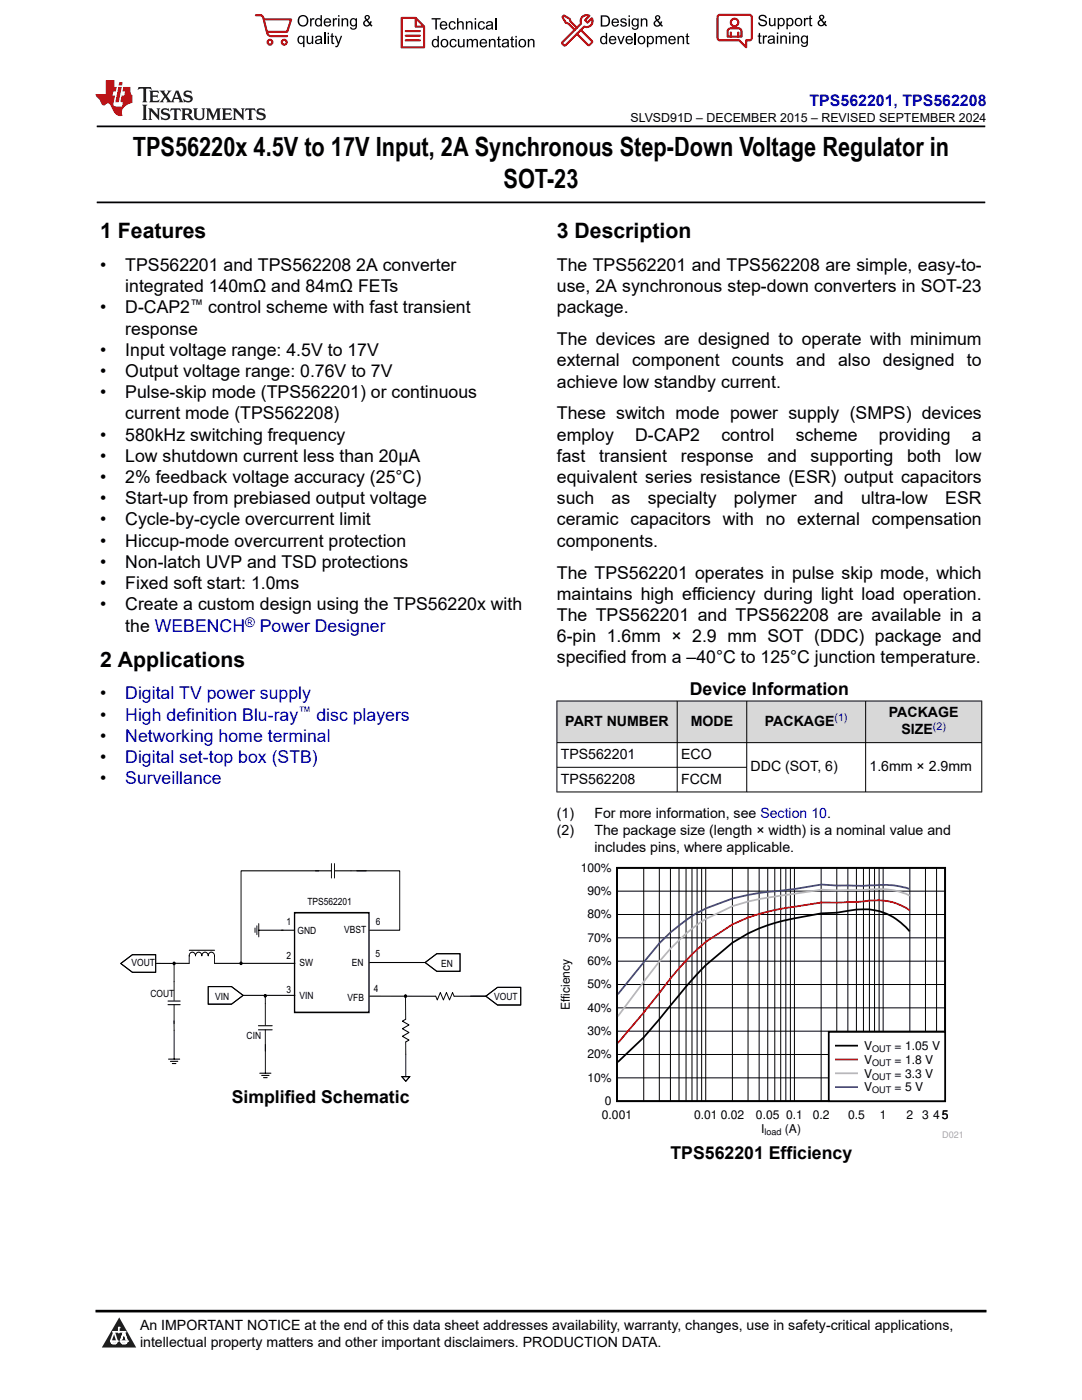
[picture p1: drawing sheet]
<svg xmlns="http://www.w3.org/2000/svg" width="216mm" height="279mm" viewBox="0 0 216 279" stroke-linecap="round" stroke-linejoin="round" font-family="sans-serif">
<path d="M19.3 25.2h177.3M19.3 40.4h177.3" fill="none" stroke="#000" stroke-width=".35"/>
<g fill="#d8d8d8">
<path d="M111.1 139.9h84.8v8.3h-84.8z" fill-rule="evenodd"/>
<path d="M111.2 140h23.9v8.1h-23.9z" fill-rule="evenodd"/>
<path d="M135.2 140h13.7v8.1h-13.7z" fill-rule="evenodd"/>
<path d="M149.1 140h23.6v8.1h-23.6z" fill-rule="evenodd"/>
<path d="M172.8 140h23v8.1h-23z" fill-rule="evenodd"/>
</g>
<g fill="none" stroke="#000" stroke-width=".2">
<path d="M111.1 139.9h84.9M111.1 139.8v18.3M135.1 139.8v18.3M149 139.8v18.3M172.7 139.8v18.3M195.9 139.8v18.3M111.1 148.2h84.9M111.1 153.1h38M111.1 158.1h84.9M70 173.8h3.1M34.6 192.1h.3v.3h-.3zM34.7 192.3h3"/>
<path d="M48 192.1h.2v.3h-.2zM48.5 198.6h10.4M58.9 192.3h-16.1M80.8 198.6h.3v.4h-.3zM96.9 198.8h-6.3l-.3-.7-.6 1.5-.6-1.5-.6 1.5-.6-1.5-.6 1.5-.4-.8M81 203.4l-.7 .4 1.3 .7-1.3 .8 1.3 .8-1.3 .7 1.3 .8-.6 .4"/>
</g>
<path d="M58.8 182.2h14.8v19.8h-14.8z" fill="none" stroke="#000" stroke-width=".29"/>
<g fill="#000">
<path d="M34.6 192.1h.3v.3h-.3z" fill-rule="evenodd"/>
<path d="M48 192.1h.2v.3h-.2z" fill-rule="evenodd"/>
<path d="M80.8 198.6h.3v.4h-.3z" fill-rule="evenodd"/>
</g>
<path d="M80.2 214.9h1.6l-.8 .9z" fill="#fff"/>
<g fill="none" stroke="#000" stroke-width=".2">
<path d="M62.9 173.8h3.2M63.6 173.8h-15.5v18.4M66.1 172.4v2.8M66.7 172.4v2.8M66.8 173.8h3.2M71.2 173.8h8.6v11.8h-6M31.2 192.3h3.5v7.4M33.5 199.8h2.5M37.7 192.3v-1.5a.64 .64 0 0 1 .7-.8 .64 .64 0 0 1 .6 .8 .64 .64 0 0 1 .6-.8 .64 .64 0 0 1 .7 .8 .64 .64 0 0 1 .6-.8 .64 .64 0 0 1 .6 .8 .64 .64 0 0 1 .7-.8 .64 .64 0 0 1 .6 .8v1.5M50.9 185.2v.9M51.3 184.8v1.7M51.6 184.3v2.7"/>
<path d="M51.6 185.6h7.2M52.8 198.6h.3v.3h-.3zM52.9 198.6v6M73.8 192.1h11M73.8 198.8h13.1M80.9 198.8l.1 4.6M93.9 198.8h3M33.5 200.5h2.5M33.6 211.4h2.3M34 211.8h1.5M34.4 212.3h.7M34.7 203.7v7.7"/>
<path d="M34.7 200.5v3.8M51.6 205.5h2.7M51.6 204.7h2.7M51.8 214.2h2.3M52.2 214.6h1.5M52.6 215.1h.7M52.9 205.5v8.7M80.2 214.9h1.6l-.8 .9zM81 208v6.9"/>
</g>
<path d="M52.8 198.6h.3v.3h-.3z" fill-rule="evenodd" fill="#000"/>
<path d="M24.1 192.3l2.3-1.8h4.7v3.5h-4.7z" fill-rule="evenodd" fill="#fff"/>
<path d="M24.1 192.3l2.3-1.8h4.7v3.5h-4.7z" fill="none" stroke="#000" stroke-width=".2"/>
<path d="M96.9 198.8l2.4-1.7h4.6v3.5h-4.6z" fill-rule="evenodd" fill="#fff"/>
<path d="M96.9 198.8l2.4-1.7h4.6v3.5h-4.6z" fill="none" stroke="#000" stroke-width=".2"/>
<path d="M84.8 192.1l2.4-1.8h4.6v3.5h-4.6z" fill-rule="evenodd" fill="#fff"/>
<path d="M84.8 192.1l2.4-1.8h4.6v3.5h-4.6z" fill="none" stroke="#000" stroke-width=".2"/>
<path d="M41.5 196.9h4.7l2.3 1.7-2.3 1.8h-4.7z" fill-rule="evenodd" fill="#fff"/>
<path d="M37.8 189.6h5M41.5 196.9h4.7l2.3 1.7-2.3 1.8h-4.7z" fill="none" stroke="#000" stroke-width=".2"/>
<path d="M111.9 172.2h80.1v55h-80.1z" fill-rule="evenodd" fill="#fff"/>
<path d="M123.1 173.2h65.5v46.6h-65.5zM181.5 185.9a12 12 0 0 0-12.3-4.1l-2.2 .4-3.1 .1-5.4 1a32.8 32.8 0 0 0-12.3 4.8l-6.2 5.3-3.1 3.5-8.5 10.1-5.1 5" fill="none" stroke="#000" stroke-width=".35"/>
<g fill="none" stroke="#000" stroke-width=".2">
<path d="M123.1 177.8h65.5M128.4 173.2v46.6M131.6 173.2v46.6M133.8 173.2v46.6M135.5 173.2v46.6M136.9 173.2v46.6M138.1 173.2v46.6M139.1 173.2v46.6M140 173.2v46.6M140.8 173.2v46.6M146.1 173.2v46.6M149.3 173.2v46.6"/>
<path d="M151.5 173.2v46.6M153.2 173.2v46.6M154.6 173.2v46.6M155.8 173.2v46.6M156.8 173.2v46.6M157.7 173.2v46.6M158.5 173.2v46.6M163.8 173.2v46.6M167 173.2v46.6M169.2 173.2v46.6M170.9 173.2v46.6M172.3 173.2v46.6"/>
<path d="M173.5 173.2v46.6M174.5 173.2v46.6M175.4 173.2v46.6M176.2 173.2v46.6M181.5 173.2v46.6M184.7 173.2v46.6M186.9 173.2v46.6M188.6 173.2v46.6M123.1 196.5h65.5M123.1 191.8h65.5M123.1 187.2h65.5M123.1 182.5h65.5"/>
<path d="M123.1 215.1h65.5M123.1 210.4h65.5M123.1 205.8h65.5M123.1 201.1h65.5"/>
</g>
<path d="M181.5 181.7a11.3 11.3 0 0 0-9.2-1.8l-5.3 .2h-3.1l-5.4 .9a40.4 40.4 0 0 0-12.3 3.5l-5.4 3.5-2.7 2.5a69.6 69.6 0 0 0-6.5 7.7l-8.3 10" fill="none" stroke="#f00" stroke-width=".35"/>
<path d="M181.5 178.7a14.2 14.2 0 0 0-8-1.2l-6.5 .2-3.1-.1-9.3 1.3a33.9 33.9 0 0 0-15.5 5.7 48.9 48.9 0 0 0-10.7 11.3l-5.1 6.9" fill="none" stroke="#b8b8b8" stroke-width=".35"/>
<path d="M181.5 177.4l-.8-.3a16.5 16.5 0 0 0-6.2-.4h-7.5l-3.1-.2-5.4 .9-3.9 .5a39.7 39.7 0 0 0-15.5 4.3l-1 .6a39.6 39.6 0 0 0-9.7 9.3l-5.1 6.3" fill="none" stroke="#295c75" stroke-width=".35"/>
<path d="M165.4 205.9h23.2v13.9h-23.2z" fill-rule="evenodd" fill="#fff"/>
<path d="M165.4 205.9h23.2v13.9h-23.2zM166.8 208.7h4.2" fill="none" stroke="#000" stroke-width=".35"/>
<path d="M166.8 211.4h4.2" fill="none" stroke="#f00" stroke-width=".35"/>
<path d="M166.8 214.2h4.2" fill="none" stroke="#b8b8b8" stroke-width=".35"/>
<path d="M166.8 217h4.2" fill="none" stroke="#295c75" stroke-width=".35"/>
<path d="M0 0h215.9v23.8h-215.9z" fill-rule="evenodd" fill="#fff"/>
<path d="M27.7 17.4l-.2 .6 .5-.3h.6v.2v2.1l-.2 .4h1l-.2-.4v-2.1v-.2h.5l.5 .3-.1-.6zM29.8 18.1l.2 .4v1.5l-.2 .4h1.9l.1-.6a1.08 1.08 0 0 1-1.3 .2v-.7h.6l.4 .2v-.6l-.4 .2h-.6v-.6l.2-.1a1 1 0 0 1 1 .2l-.1-.5zM31.8 18.1l1 1.1-1 1.2h.9l-.2-.2 .4-.7 .5 .7-.2 .2h1.6l-.2-.2 .1-.4h1l.1 .4-.1 .2h.9l-.2-.3-.8-2h-.5l-1 2.2-.8-1.1 .9-1.1h-.8l.2 .2-.5 .7-.3-.7 .1-.2zM35.2 18.5l.4 1h-.8zM36.8 18.2a.65 .65 0 0 0-.2 .8 .65 .65 0 0 0 .6 .4l.7 .2 .1 .2a.79 .79 0 0 1-.7 .4 .79 .79 0 0 1-.7-.5l.1 .7 .2-.1a.93 .93 0 0 0 1.1 .1 .93 .93 0 0 0 .4-1 1.46 1.46 0 0 0-1.2-.6l-.1-.3a1.09 1.09 0 0 1 1.2 .2l-.2-.6-.1 .1-.6-.2zM28.4 20.9l.2 .4v2.3l-.2 .3h1l-.2-.3v-2.3l.2-.4zM29.6 21.6l.2 .4v1.6l-.2 .3h.8l-.3-.3v-1.4l1.7 1.8v-2l.2-.4h-.8l.2 .2 .1 1.1-1.2-1.3zM32.3 21.8a.65 .65 0 0 0-.2 .7 .65 .65 0 0 0 .7 .4l.6 .2 .1 .2a.79 .79 0 0 1-.7 .4 .79 .79 0 0 1-.7-.5l.1 .7 .2-.1a.93 .93 0 0 0 1.1 .1 .93 .93 0 0 0 .4-.9 1.46 1.46 0 0 0-1.2-.6l-.1-.4a1.09 1.09 0 0 1 1.2 .2l-.2-.6-.1 .1-.6-.1zM34.1 21.6l-.1 .7a.63 .63 0 0 1 .7-.4l.1 1.7-.3 .3h1l-.2-.3v-1.7a.66 .66 0 0 1 .8 .4l-.1-.7zM36.2 21.6l.2 .4v1.6l-.2 .3h.9l-.2-.2v-.7h.5l.1 .2a.79 .79 0 0 0 1.2 .6l-1-.9a.61 .61 0 0 0 .6-.6 .61 .61 0 0 0-.5-.6zM36.9 21.9h.2a.47 .47 0 0 1 .5 .1 .47 .47 0 0 1 .1 .5l-.2 .2h-.6zM38.5 21.6l.2 .2a2.27 2.27 0 0 0 .4 2 1.04 1.04 0 0 0 1.7-.7v-1.3l.2-.2h-.8l.2 .4v1.1a.6 .6 0 0 1-.6 .6 .6 .6 0 0 1-.6-.6v-1.1l.3-.4zM41.1 21.6l.2 .4v1.6l-.2 .3h.7l-.2-.3v-1.5l.9 1.9 .8-1.9v1.5l-.2 .3h1l-.3-.3v-1.6l.3-.4h-.8l-.7 1.5-.7-1.5zM44.3 21.6l.2 .4v1.6l-.2 .3h1.9l.1-.5a1.09 1.09 0 0 1-1.3 .1v-.6h.6l.4 .1v-.6l-.4 .2h-.6v-.6l.2-.1a1.01 1.01 0 0 1 1 .3l-.1-.6zM46.4 21.6l.3 .4v1.6l-.3 .3h.8l-.2-.3v-1.4l1.6 1.8v-2l.2-.4h-.7l.2 .2v1.1l-1.2-1.3zM49 21.6l-.1 .7a.63 .63 0 0 1 .8-.4v1.7l-.3 .3h1l-.2-.3v-1.7a.66 .66 0 0 1 .8 .4l-.1-.7zM51.4 21.8a.65 .65 0 0 0-.2 .7 .65 .65 0 0 0 .6 .4l.6 .2 .2 .2a.79 .79 0 0 1-.8 .4 .79 .79 0 0 1-.6-.5l.1 .7 .2-.1a.93 .93 0 0 0 1 .1 .93 .93 0 0 0 .5-.9 1.46 1.46 0 0 0-1.3-.6l-.1-.4a1.09 1.09 0 0 1 1.3 .2l-.2-.6-.2 .1-.5-.1z" fill="#231f20"/>
<path d="M21.1 16v2.8h-2.1l.1 .3 .9 1a.95 .95 0 0 0 .9 .9 .59 .59 0 0 1 .6-.4 .59 .59 0 0 1 .5 .4l.4 .8a1.59 1.59 0 0 0 2.1 1.3 1.61 1.61 0 0 1 1-2.2l1-.4-.1-1.5a1.59 1.59 0 0 1-.4-1.6h-1.4l-.2 .9h.5l-.1 .8h-.5l-.2 1v.2l.4 .1-.2 .9h-.6a.73 .73 0 0 1-1.1-.7l.3-1.5h-.5l.2-.8h.5l.2-.9h-.5v-1.4zM23.6 17.4l-.6 3h.7l.6-3zM23.8 16.4l-.1 .7h.7l.1-.7z" fill="#ed1c24"/>
<g fill="#000">
<path d="M59.4 4.2a1.12 1.12 0 0 1 2.2 0 1.12 1.12 0 0 1-2.2 0zM59.9 3.5a.89 .89 0 0 0-.1 1.1 .89 .89 0 0 0 1.1 .4 .88 .88 0 0 0 .3-1.3 .88 .88 0 0 0-1.3-.2z" fill-rule="evenodd"/>
<path d="M59.5 7.3l.5-.2 .5 .3v-.3h.3v2.3h-.3v-.8a.74 .74 0 0 1-1 0 .74 .74 0 0 1-.1-1zM59.8 7.5a.57 .57 0 0 0-.2 .7 .57 .57 0 0 0 .8 .2 .57 .57 0 0 0 .1-.7 .57 .57 0 0 0-.7-.2z" fill-rule="evenodd"/>
<path d="M61.9 3.6h.2v.3l.2-.2 .3-.1 .2 .1-.1 .3a.36 .36 0 0 0-.5 0 .36 .36 0 0 0 0 .4v.9h-.3z" fill-rule="evenodd"/>
<path d="M61.2 7.1h.3v.9a.41 .41 0 0 0 .4 .6 .41 .41 0 0 0 .3-.6v-.9h.3v1.7h-.2v-.3a.58 .58 0 0 1-.7 .3 .58 .58 0 0 1-.4-.6z" fill-rule="evenodd"/>
<path d="M63 3.8l.5-.2 .5 .2v-.8h.2v2.3h-.2v-.2a.75 .75 0 0 1-1-.1 .75 .75 0 0 1-.1-1zM63.2 4a.57 .57 0 0 0-.1 .7 .57 .57 0 0 0 .8 .2 .57 .57 0 0 0 .1-.7 .57 .57 0 0 0-.8-.2z" fill-rule="evenodd"/>
<path d="M63 7.3a.74 .74 0 0 1 1-.1 .74 .74 0 0 1 .3 .9v.7h-.3v-.2a.57 .57 0 0 1-.8 .2 .57 .57 0 0 1-.2-.8l1-.3a.41 .41 0 0 0-.4-.4 .41 .41 0 0 0-.4 .4l-.3-.1zM63.2 8.2a.35 .35 0 0 0 .2 .5 .35 .35 0 0 0 .5-.3l.1-.4z" fill-rule="evenodd"/>
<path d="M65.4 6.5h.3v.3h-.3zM65.4 7.1h.3v1.7h-.3z" fill-rule="evenodd"/>
<path d="M64.8 3.8a.76 .76 0 0 1 .9-.1 .76 .76 0 0 1 .4 .8h-1.2a.47 .47 0 0 0 .3 .6 .47 .47 0 0 0 .6-.4l.3 .1a.82 .82 0 0 1-1.3 .3 .82 .82 0 0 1 0-1.3zM65 4l-.1 .3h.9l-.3-.4z" fill-rule="evenodd"/>
<path d="M66.4 3.6h.3v.3l.1-.2 .4-.1 .1 .1-.1 .3a.36 .36 0 0 0-.4 0 .36 .36 0 0 0-.1 .4v.9h-.3z" fill-rule="evenodd"/>
<path d="M66.1 6.7l.3-.1v.5h.3v.3h-.3v.9l.1 .2h.2v.3a.41 .41 0 0 1-.4-.1 .41 .41 0 0 1-.2-.4v-.9h-.2v-.3h.2z" fill-rule="evenodd"/>
<path d="M66.8 7.1h.3l.4 1.4 .5-1.4h.3l-.6 1.7a.57 .57 0 0 1-.8 .6v-.3a.37 .37 0 0 0 .5-.3z" fill-rule="evenodd"/>
<path d="M67.5 3h.2v.3h-.2zM67.5 3.6h.2v1.7h-.2z" fill-rule="evenodd"/>
<path d="M68.2 3.6h.2v.3a.58 .58 0 0 1 .7-.3 .58 .58 0 0 1 .4 .7v1h-.3v-1a.4 .4 0 0 0-.4-.5 .4 .4 0 0 0-.4 .6v.9h-.2z" fill-rule="evenodd"/>
<path d="M70 3.8l.5-.2 .5 .2v-.2h.2v1.5a.71 .71 0 0 1-.5 .8 .71 .71 0 0 1-.8-.5h.2a.46 .46 0 0 0 .6 .3 .46 .46 0 0 0 .3-.6 .78 .78 0 0 1-1.1-.2 .78 .78 0 0 1 .1-1.1zM70.2 4a.53 .53 0 0 0-.1 .8 .53 .53 0 0 0 .8 0 .54 .54 0 0 0 0-.7 .54 .54 0 0 0-.7-.1z" fill-rule="evenodd"/>
<path d="M72.9 3.1a.53 .53 0 0 1 .8 .1 .53 .53 0 0 1-.3 .8l.4 .5 .1-.3 .3 .1-.2 .5 .3 .3-.2 .2-.3-.3a.71 .71 0 0 1-1.2 .1 .71 .71 0 0 1 .4-1.1l-.3-.5zM73 3.5a.3 .3 0 0 0 .6 0 .3 .3 0 0 0-.6 0zM72.9 4.3a.45 .45 0 0 0 0 .7 .45 .45 0 0 0 .7-.2l-.5-.6z" fill-rule="evenodd"/>
<path d="M86.1 3.6h1.8v.3h-.7v2h-.3v-2h-.8z" fill-rule="evenodd"/>
<path d="M86.3 8l.5-.2 .5 .2v-.8h.3v2.2h-.3v-.2a.76 .76 0 0 1-1 0 .76 .76 0 0 1-.1-1zM86.6 8.1a.58 .58 0 0 0-.2 .8 .58 .58 0 0 0 .8 .2 .58 .58 0 0 0 .1-.8 .58 .58 0 0 0-.7-.2z" fill-rule="evenodd"/>
<path d="M88.2 7.9a.81 .81 0 0 1 1.1 .2 .81 .81 0 0 1-.2 1.1 .81 .81 0 0 1-1.1-.1l-.1-.8zM88.3 8.1a.57 .57 0 0 0 0 .9 .57 .57 0 0 0 .8 0 .57 .57 0 0 0 0-.8 .57 .57 0 0 0-.8-.1z" fill-rule="evenodd"/>
<path d="M88 4.4a.77 .77 0 0 1 .9-.1 .77 .77 0 0 1 .4 .8h-1.3a.48 .48 0 0 0 .4 .6 .48 .48 0 0 0 .6-.3h.3a.83 .83 0 0 1-1.3 .4 .83 .83 0 0 1 0-1.4zM88.2 4.6l-.2 .3h1l-.3-.4z" fill-rule="evenodd"/>
<path d="M89.7 4.4a.7 .7 0 0 1 1.2 .3l-.2 .1a.45 .45 0 0 0-.6-.3 .45 .45 0 0 0-.3 .6 .45 .45 0 0 0 .3 .6 .45 .45 0 0 0 .6-.4h.3a.76 .76 0 0 1-1.1 .6 .76 .76 0 0 1-.3-1.1z" fill-rule="evenodd"/>
<path d="M89.9 8a.7 .7 0 0 1 1.2 .3h-.3a.45 .45 0 0 0-.5-.3 .45 .45 0 0 0-.3 .6 .45 .45 0 0 0 .3 .6 .45 .45 0 0 0 .6-.4l.2 .1a.76 .76 0 0 1-1 .5 .76 .76 0 0 1-.4-1.1z" fill-rule="evenodd"/>
<path d="M91.2 3.6h.3v.8a.59 .59 0 0 1 .7-.2 .59 .59 0 0 1 .3 .7v1h-.2v-1a.4 .4 0 0 0-.5-.4 .4 .4 0 0 0-.3 .5v.9h-.3z" fill-rule="evenodd"/>
<path d="M91.4 7.8h.2v.9a.41 .41 0 0 0 .5 .5 .41 .41 0 0 0 .3-.5v-.9h.3v1.6h-.3v-.2a.58 .58 0 0 1-.7 .3 .58 .58 0 0 1-.3-.7z" fill-rule="evenodd"/>
<path d="M93 4.2h.2v.3a.59 .59 0 0 1 .7-.3 .59 .59 0 0 1 .4 .7v1h-.3v-1a.41 .41 0 0 0-.4-.5 .41 .41 0 0 0-.4 .6v.9h-.2z" fill-rule="evenodd"/>
<path d="M93.1 7.8h.3v.2a.56 .56 0 0 1 1 0 .54 .54 0 0 1 .6-.2 .54 .54 0 0 1 .4 .5v1.1h-.3v-1a.34 .34 0 0 0-.3-.4 .34 .34 0 0 0-.4 .3v1.1h-.3v-1a.38 .38 0 0 0-.5-.4 .38 .38 0 0 0-.2 .6v.8h-.3z" fill-rule="evenodd"/>
<path d="M94.7 3.6h.3v.3h-.3zM94.7 4.2h.3v1.7h-.3z" fill-rule="evenodd"/>
<path d="M95.5 4.4a.7 .7 0 0 1 1.3 .3l-.3 .1a.45 .45 0 0 0-.6-.3 .45 .45 0 0 0-.3 .6 .45 .45 0 0 0 .3 .6 .45 .45 0 0 0 .6-.4h.3a.76 .76 0 0 1-1.1 .6 .76 .76 0 0 1-.3-1.1z" fill-rule="evenodd"/>
<path d="M95.9 8a.77 .77 0 0 1 .9-.2 .77 .77 0 0 1 .4 .9h-1.2a.48 .48 0 0 0 .3 .5 .48 .48 0 0 0 .6-.3h.3a.83 .83 0 0 1-1.3 .4 .83 .83 0 0 1 0-1.3zM96.1 8.1l-.1 .4h.9l-.2-.5z" fill-rule="evenodd"/>
<path d="M97.5 7.8h.3v.2a.59 .59 0 0 1 .7-.2 .59 .59 0 0 1 .4 .6v1h-.3v-1a.41 .41 0 0 0-.5-.4 .41 .41 0 0 0-.3 .5v.9h-.3z" fill-rule="evenodd"/>
<path d="M97.1 4.4a.74 .74 0 0 1 1-.1 .74 .74 0 0 1 .3 .9v.7h-.3v-.2a.59 .59 0 0 1-.8 .2 .59 .59 0 0 1-.3-.8l1.1-.3a.42 .42 0 0 0-.4-.4 .42 .42 0 0 0-.5 .4l-.2-.1zM97.3 5.3a.36 .36 0 0 0 .2 .5 .36 .36 0 0 0 .5-.2l.1-.5z" fill-rule="evenodd"/>
<path d="M99.4 7.4l.2-.2v.6h.3v.2h-.3v1l.1 .2h.2l.1 .2a.41 .41 0 0 1-.5 0 .41 .41 0 0 1-.1-.4v-1h-.2v-.2h.2z" fill-rule="evenodd"/>
<path d="M100.3 8a.74 .74 0 0 1 .9-.2 .74 .74 0 0 1 .3 .9l.1 .7h-.3v-.2a.59 .59 0 0 1-.8 .3 .59 .59 0 0 1-.3-.8l1-.3a.42 .42 0 0 0-.3-.4 .42 .42 0 0 0-.5 .3h-.3zM100.5 8.8a.36 .36 0 0 0 .1 .5 .36 .36 0 0 0 .5-.2l.2-.5z" fill-rule="evenodd"/>
<path d="M102 7.4l.3-.2v.6h.3v.2h-.3v1l.1 .2h.2v.2a.41 .41 0 0 1-.5 0 .41 .41 0 0 1-.1-.4v-1h-.2v-.2h.2z" fill-rule="evenodd"/>
<path d="M102.8 7.2h.3v.3h-.3zM102.8 7.8h.3v1.6h-.3z" fill-rule="evenodd"/>
<path d="M103.7 7.9a.81 .81 0 0 1 1.1 .2 .81 .81 0 0 1-.1 1.1 .81 .81 0 0 1-1.2-.1v-.8zM103.9 8.1a.57 .57 0 0 0-.1 .9 .57 .57 0 0 0 .8 0 .57 .57 0 0 0 0-.8 .57 .57 0 0 0-.7-.1z" fill-rule="evenodd"/>
<path d="M105.3 7.8h.3v.2a.59 .59 0 0 1 .7-.2 .59 .59 0 0 1 .4 .6v1h-.3v-1a.41 .41 0 0 0-.5-.4 .41 .41 0 0 0-.3 .5v.9h-.3z" fill-rule="evenodd"/>
<path d="M119.9 3.1h.7a1.12 1.12 0 0 1 1.1 1.1 1.12 1.12 0 0 1-1 1.1h-.8zM120.2 3.3v1.7h.4a.86 .86 0 0 0 .8-.8 .86 .86 0 0 0-.8-.9z" fill-rule="evenodd"/>
<path d="M119.9 7.4l.5-.3 .5 .3v-.8h.2v2.2h-.2v-.2a.75 .75 0 0 1-1 0 .75 .75 0 0 1-.1-1zM120.1 7.5a.57 .57 0 0 0-.1 .8 .57 .57 0 0 0 .8 .2 .57 .57 0 0 0 .1-.8 .57 .57 0 0 0-.8-.2z" fill-rule="evenodd"/>
<path d="M121.7 7.4a.76 .76 0 0 1 .9-.2 .76 .76 0 0 1 .4 .9h-1.2a.47 .47 0 0 0 .3 .5 .47 .47 0 0 0 .6-.3h.3a.82 .82 0 0 1-1.3 .4 .82 .82 0 0 1 0-1.3zM121.9 7.5l-.1 .3h.9l-.3-.4z" fill-rule="evenodd"/>
<path d="M122.2 3.9a.76 .76 0 0 1 .9-.2 .76 .76 0 0 1 .4 .9h-1.2a.47 .47 0 0 0 .4 .5 .47 .47 0 0 0 .5-.3h.3a.82 .82 0 0 1-1.3 .4 .82 .82 0 0 1 0-1.3zM122.5 4l-.2 .3h.9l-.2-.4z" fill-rule="evenodd"/>
<path d="M123.9 3.8a.71 .71 0 0 1 1.1 .3h-.2a.32 .32 0 0 0-.4-.3 .32 .32 0 0 0-.3 .4h.1a.75 .75 0 0 1 .9 .8 .72 .72 0 0 1-.7 .3 .72 .72 0 0 1-.7-.5h.3a.36 .36 0 0 0 .4 .4 .36 .36 0 0 0 .3-.5 .8 .8 0 0 1-.9-.7z" fill-rule="evenodd"/>
<path d="M123.2 7.2h.3l.4 1.3 .5-1.3h.3l-.7 1.6h-.2z" fill-rule="evenodd"/>
<path d="M125.4 3.1h.3v.3h-.3zM125.4 3.7h.3v1.6h-.3z" fill-rule="evenodd"/>
<path d="M125 7.4a.76 .76 0 0 1 .9-.2 .76 .76 0 0 1 .4 .9h-1.2a.47 .47 0 0 0 .3 .5 .47 .47 0 0 0 .6-.3h.3a.82 .82 0 0 1-1.3 .4 .82 .82 0 0 1 0-1.3zM125.2 7.5l-.1 .3h.9l-.2-.4z" fill-rule="evenodd"/>
<path d="M126.2 3.9l.5-.3 .5 .3v-.2h.2v1.4a.71 .71 0 0 1-.5 .8 .71 .71 0 0 1-.8-.5l.2 .1a.46 .46 0 0 0 .6 .2 .46 .46 0 0 0 .3-.6 .78 .78 0 0 1-1.1-.1 .78 .78 0 0 1 .1-1.1zM126.4 4a.53 .53 0 0 0-.1 .8 .53 .53 0 0 0 .8 0 .54 .54 0 0 0 0-.7 .54 .54 0 0 0-.7-.1z" fill-rule="evenodd"/>
<path d="M127.5 7.3a.8 .8 0 0 1 1.1 .2 .8 .8 0 0 1-.1 1.1 .8 .8 0 0 1-1.2-.1v-.8zM127.7 7.5a.56 .56 0 0 0-.1 .9 .56 .56 0 0 0 .8-.1 .56 .56 0 0 0 0-.7 .56 .56 0 0 0-.7-.1z" fill-rule="evenodd"/>
<path d="M127.9 3.7h.2v.2a.58 .58 0 0 1 .7-.2 .58 .58 0 0 1 .4 .6v1h-.3v-1a.4 .4 0 0 0-.4-.4 .4 .4 0 0 0-.4 .5v.9h-.2z" fill-rule="evenodd"/>
<path d="M129.1 7.2h.2v.2a.72 .72 0 0 1 1-.1 .72 .72 0 0 1 .2 1 .64 .64 0 0 1-.5 .5 .64 .64 0 0 1-.6-.2v.8h-.3zM129.5 7.5a.56 .56 0 0 0-.2 .8 .56 .56 0 0 0 .8 .2 .56 .56 0 0 0 .1-.8 .56 .56 0 0 0-.7-.2z" fill-rule="evenodd"/>
<path d="M130.8 7.2h.3v.2a.55 .55 0 0 1 .9 0 .53 .53 0 0 1 .6-.3 .53 .53 0 0 1 .4 .6v1.1h-.2v-1a.34 .34 0 0 0-.3-.4 .34 .34 0 0 0-.4 .3v1.1h-.3v-1a.37 .37 0 0 0-.5-.4 .37 .37 0 0 0-.2 .6v.8h-.3z" fill-rule="evenodd"/>
<path d="M130.8 3.2a.53 .53 0 0 1 .9 .1 .53 .53 0 0 1-.4 .8l.4 .5 .2-.4 .2 .1-.2 .5 .4 .3-.2 .3-.3-.4a.71 .71 0 0 1-1.2 .1 .71 .71 0 0 1 .3-1.1l-.2-.5zM130.9 3.6a.3 .3 0 0 0 .6 0 .3 .3 0 0 0-.6 0zM130.9 4.3a.45 .45 0 0 0 0 .7 .45 .45 0 0 0 .7-.2l-.5-.6z" fill-rule="evenodd"/>
<path d="M133.6 7.4a.76 .76 0 0 1 .9-.2 .76 .76 0 0 1 .3 .9h-1.2a.47 .47 0 0 0 .4 .5 .47 .47 0 0 0 .6-.3h.2a.82 .82 0 0 1-1.2 .4 .82 .82 0 0 1 0-1.3zM133.8 7.5l-.2 .3h1l-.3-.4z" fill-rule="evenodd"/>
<path d="M135.2 7.2h.2v.2a.58 .58 0 0 1 .7-.2 .58 .58 0 0 1 .4 .6v1h-.3v-1a.4 .4 0 0 0-.4-.4 .4 .4 0 0 0-.3 .5v.9h-.3z" fill-rule="evenodd"/>
<path d="M137 6.8l.3-.2v.6h.2v.2h-.2v1v.2h.2l.1 .2a.41 .41 0 0 1-.5 0 .41 .41 0 0 1-.1-.5v-.9h-.2v-.2h.2z" fill-rule="evenodd"/>
<path d="M151.6 3.1a.88 .88 0 0 1 1.4 .5h-.3a.49 .49 0 0 0-.5-.5 .49 .49 0 0 0-.5 .6l.1 .1a1.06 1.06 0 0 1 1.2 1 .95 .95 0 0 1-.9 .4 .95 .95 0 0 1-.8-.7h.3a.58 .58 0 0 0 .6 .5 .58 .58 0 0 0 .5-.6l-.2-.1a.95 .95 0 0 1-1.1-.9z" fill-rule="evenodd"/>
<path d="M151.4 6.7l.3-.2v.6h.2v.2h-.2v1v.2h.2l.1 .2a.41 .41 0 0 1-.5 0 .41 .41 0 0 1-.1-.5v-.9h-.2v-.2h.2z" fill-rule="evenodd"/>
<path d="M152.2 7.1h.3v.2l.1-.2h.4h.1l-.1 .3a.36 .36 0 0 0-.4 0 .36 .36 0 0 0-.1 .5v.8h-.3z" fill-rule="evenodd"/>
<path d="M153.3 7.3a.74 .74 0 0 1 1-.2 .74 .74 0 0 1 .3 .9l.1 .7h-.3l-.1-.2a.57 .57 0 0 1-.8 .3 .57 .57 0 0 1-.1-.9l.9-.2a.41 .41 0 0 0-.4-.4 .41 .41 0 0 0-.4 .3h-.3zM153.5 8.1a.35 .35 0 0 0 .2 .5 .35 .35 0 0 0 .5-.2l.1-.5z" fill-rule="evenodd"/>
<path d="M153.4 3.6h.3v.9a.41 .41 0 0 0 .4 .5 .41 .41 0 0 0 .4-.5v-.9h.2v1.6h-.2v-.2a.58 .58 0 0 1-.7 .2 .58 .58 0 0 1-.4-.6z" fill-rule="evenodd"/>
<path d="M155 6.5h.3v.3h-.3zM155 7.1h.3v1.6h-.3z" fill-rule="evenodd"/>
<path d="M155.2 3.6h.2v.2a.72 .72 0 0 1 1-.1 .72 .72 0 0 1 .2 1 .64 .64 0 0 1-.5 .5 .64 .64 0 0 1-.6-.2v.8h-.3zM155.6 3.9a.56 .56 0 0 0-.2 .8 .56 .56 0 0 0 .8 .2 .56 .56 0 0 0 .1-.8 .56 .56 0 0 0-.7-.2z" fill-rule="evenodd"/>
<path d="M155.7 7.1h.3v.2a.58 .58 0 0 1 .7-.2 .58 .58 0 0 1 .3 .6v1h-.3v-1a.4 .4 0 0 0-.4-.4 .4 .4 0 0 0-.3 .5v.9h-.3z" fill-rule="evenodd"/>
<path d="M156.9 3.6h.3v.2a.72 .72 0 0 1 .9-.1 .72 .72 0 0 1 .2 1 .64 .64 0 0 1-.4 .5 .64 .64 0 0 1-.7-.2v.8h-.3zM157.3 3.9a.56 .56 0 0 0-.1 .8 .56 .56 0 0 0 .7 .2 .56 .56 0 0 0 .2-.8 .56 .56 0 0 0-.8-.2z" fill-rule="evenodd"/>
<path d="M157.4 6.5h.3v.3h-.3zM157.4 7.1h.3v1.6h-.3z" fill-rule="evenodd"/>
<path d="M158.1 7.1h.3v.2a.58 .58 0 0 1 .7-.2 .58 .58 0 0 1 .4 .6v1h-.3v-1a.4 .4 0 0 0-.5-.4 .4 .4 0 0 0-.3 .5v.9h-.3z" fill-rule="evenodd"/>
<path d="M158.8 3.7a.8 .8 0 0 1 1.1 .2 .8 .8 0 0 1-.1 1.1 .8 .8 0 0 1-1.1-.1l-.1-.8zM159 3.9a.56 .56 0 0 0-.1 .9 .56 .56 0 0 0 .9 0 .56 .56 0 0 0-.1-.8 .56 .56 0 0 0-.7-.1z" fill-rule="evenodd"/>
<path d="M160 7.3l.5-.2 .5 .2v-.2h.2v1.4a.71 .71 0 0 1-.5 .9 .71 .71 0 0 1-.9-.5h.3a.46 .46 0 0 0 .6 .2 .46 .46 0 0 0 .2-.6 .78 .78 0 0 1-1-.1 .78 .78 0 0 1 .1-1.1zM160.2 7.4a.53 .53 0 0 0-.1 .8 .53 .53 0 0 0 .8 0 .54 .54 0 0 0 0-.7 .54 .54 0 0 0-.7-.1z" fill-rule="evenodd"/>
<path d="M160.4 3.6h.3v.2l.1-.2h.4h.1l-.1 .3a.36 .36 0 0 0-.4 0 .36 .36 0 0 0-.1 .5v.8h-.3z" fill-rule="evenodd"/>
<path d="M161.5 3.2l.3-.2v.6h.3v.2h-.3v1v.2h.3v.2a.41 .41 0 0 1-.5 0 .41 .41 0 0 1-.1-.5v-.9h-.2v-.2h.2z" fill-rule="evenodd"/>
<path d="M163.6 3.1a.53 .53 0 0 1 .8 .1 .53 .53 0 0 1-.3 .8l.4 .5 .1-.3h.3l-.2 .5 .3 .3-.2 .3-.3-.3a.71 .71 0 0 1-1.2 .1 .71 .71 0 0 1 .4-1.2l-.3-.5zM163.7 3.5a.3 .3 0 0 0 .5 0 .3 .3 0 0 0-.5 0zM163.6 4.2a.45 .45 0 0 0 0 .8 .45 .45 0 0 0 .7-.3l-.5-.6z" fill-rule="evenodd"/>
</g>
<path d="M64.8 6.5v2.3M98.9 3.6v2.3M126.8 6.6v2.2" fill="none" stroke="#000" stroke-width=".28"/>
<g fill="none" stroke="#de0000" stroke-width=".42">
<path d="M51.1 3l1 .1a1.4 1.4 0 0 1 .6 1.2l.7 2.5a.95 .95 0 0 0 1.1 .4h2.8M52.7 3.9h5.4l-.8 2.4h-4M80.1 3.6h2.8v1.7h1.7v4.2h-4.5zM81 7.1h2.8M81 6.2h2.8M81 8.1h2.8M82.9 3.6l1.7 1.7M115.1 5.5l-1.3-1.2-.1-.5-1.2-.7-.3 .3 .7 1.1 .5 .2 1.3 1.3M115.9 6l2.2 2.2v.3l-.5 .5h-.3l-2.2-2.2zM115.9 6l.7-.7a1.19 1.19 0 0 0 1.3-.3 1.19 1.19 0 0 0 .2-1.4l-.9 .9-.4-.5 .8-.8a1.19 1.19 0 0 0-1.4 .1 1.19 1.19 0 0 0-.2 1.4l-3.8 3.7v.3l.3 .3h.3l2.3-2.2M143.2 3.2l.4-.2h6l.4 .2v4.4l-.2 .4-.9 .1v1.3l-1.4-1.3h-3.9l-.4-.3zM145.4 5.8l.4-.1h1.6a.61 .61 0 0 1 .6 .6v1h-2.8v-1z"/>
<path d="M145.8 6.5v.8M147.3 6.5v.8"/>
<circle cx="53.9" cy="8.4" r=".49"/>
<circle cx="56.7" cy="8.4" r=".49"/>
<circle cx="146.6" cy="4.5" r=".75"/>
</g>
<path d="M0 261.4h215.9v18h-215.9z" fill-rule="evenodd" fill="#fff"/>
<path d="M23.8 262.9l3.4 6h-6.9z" fill="#231f20"/>
<path d="M22.1 267.7h1.3l-.4 .5h-.3a.55 .55 0 0 1-.6-.5z" fill-rule="evenodd" fill="#fff"/>
<path d="M22.1 267.7h1.3l-.4 .5h-.3a.55 .55 0 0 1-.6-.5z" fill="none" stroke="#231f20" stroke-width=".34"/>
<path d="M22.1 267.7h1.3l-.4 .5h-.5zM23.7 265.9h.1M23.7 264.9v1z" fill="none" stroke="#fff" stroke-width=".34"/>
<circle cx="23.7" cy="264.9" r=".17" fill="#fff"/>
<path d="M22.6 265.8h.1M22.6 265.8h2.3z" fill="none" stroke="#fff" stroke-width=".34"/>
<circle cx="24.9" cy="265.8" r=".17" fill="#fff"/>
<path d="M24 267.7h.1" fill="none" stroke="#fff" stroke-width=".34"/>
<path d="M24.7 265.8l-.7 1.9z" fill="#fff"/>
<path d="M24.7 265.8l-.7 1.9z" fill="none" stroke="#fff" stroke-width=".34"/>
<path d="M24.7 265.8l.7 1.9z" fill="#fff"/>
<path d="M24.7 265.8l.7 1.9zM25.3 267.7h.1" fill="none" stroke="#fff" stroke-width=".34"/>
<circle cx="22.1" cy="267.7" r=".17" fill="#fff"/>
<path d="M22.8 265.8l-.7 1.9zM22.8 265.8l.6 1.9z" fill="none" stroke="#fff" stroke-width=".34"/>
<circle cx="23.4" cy="267.7" r=".17" fill="#fff"/>
<path d="M24.1 267.7h1.3a.65 .65 0 0 1-.6 .5 .65 .65 0 0 1-.7-.5z" fill-rule="evenodd" fill="#fff"/>
<path d="M24.1 267.7h1.3a.65 .65 0 0 1-.6 .5 .65 .65 0 0 1-.7-.5z" fill="none" stroke="#231f20" stroke-width=".34"/>
<path d="M24 267.7h.1M24.1 267.7h1.3l-.4 .5h-.5z" fill="none" stroke="#fff" stroke-width=".34"/>
<circle cx="25.4" cy="267.7" r=".17" fill="#fff"/>
<path d="M19 261.7h177.8" fill="none" stroke="#000" stroke-width=".53"/>
<g font-size="5.3">
<text x="26.5" y="31.2">TPS56220x 4.5V to 17V Input, 2A Synchronous Step-Down Voltage Regulator in</text>
<text x="100.5" y="37.5">SOT-23</text>
</g>
<g font-size="4.2">
<text x="20" y="47.5">1 Features</text>
<text x="111.1" y="47.5">3 Description</text>
<text x="20" y="133">2 Applications</text>
</g>
<g font-size="3.5">
<text x="20" y="54.1">•</text>
<text x="25" y="54.1">TPS562201 and TPS562208 2A converter</text>
<text x="25" y="58.3">integrated 140mΩ and 84mΩ FETs</text>
<text x="111.1" y="58.3">use, 2A synchronous step-down converters in SOT-23</text>
<text x="111.1" y="54.1">The TPS562201 and TPS562208 are simple, easy-to-</text>
<text x="20" y="62.5">•</text>
<text x="25" y="62.5">D-CAP2</text>
<text x="41.6" y="62.5">control scheme with fast transient</text>
<text x="111.1" y="62.5">package.</text>
<text x="20" y="71">•</text>
<text x="25" y="66.8">response</text>
<text x="25" y="71">Input voltage range: 4.5V to 17V</text>
<text x="111.1" y="68.9">The devices are designed to operate with minimum</text>
<text x="20" y="75.2">•</text>
<text x="25" y="75.2">Output voltage range: 0.76V to 7V</text>
<text x="111.1" y="77.4">achieve low standby current.</text>
<text x="111.1" y="73.1">external component counts and also designed to</text>
<text x="20" y="79.5">•</text>
<text x="25" y="79.5">Pulse-skip mode (TPS562201) or continuous</text>
<text x="25" y="83.7">current mode (TPS562208)</text>
<text x="111.1" y="83.7">These switch mode power supply (SMPS) devices</text>
<text x="20" y="87.9">•</text>
<text x="25" y="87.9">580kHz switching frequency</text>
<text x="111.1" y="87.9">employ</text>
<text x="126.7" y="87.9">D-CAP2</text>
<text x="143.9" y="87.9">control</text>
<text x="158.8" y="87.9">scheme</text>
<text x="175.4" y="87.9">providing</text>
<text x="193.9" y="87.9">a</text>
<text x="20" y="92.2">•</text>
<text x="25" y="92.2">Low shutdown current less than 20µA</text>
<text x="111.1" y="92.2">fast</text>
<text x="119.6" y="92.2">transient</text>
<text x="135.9" y="92.2">response</text>
<text x="153.1" y="92.2">and</text>
<text x="161.8" y="92.2">supporting</text>
<text x="181" y="92.2">both</text>
<text x="190.6" y="92.2">low</text>
<text x="20" y="96.4">•</text>
<text x="20" y="100.6">•</text>
<text x="25" y="96.4">2% feedback voltage accuracy (25°C)</text>
<text x="25" y="100.6">Start-up from prebiased output voltage</text>
<text x="111.1" y="100.6">such</text>
<text x="111.1" y="96.4">equivalent series resistance (ESR) output capacitors</text>
<text x="122" y="100.6">as</text>
<text x="129.2" y="100.6">specialty</text>
<text x="146.4" y="100.6">polymer</text>
<text x="162.5" y="100.6">and</text>
<text x="171.8" y="100.6">ultra-low</text>
<text x="188.6" y="100.6">ESR</text>
<text x="20" y="104.9">•</text>
<text x="25" y="104.9">Cycle-by-cycle overcurrent limit</text>
<text x="111.1" y="104.9">ceramic capacitors with no external compensation</text>
<text x="20" y="109.1">•</text>
<text x="20" y="113.3">•</text>
<text x="25" y="109.1">Hiccup-mode overcurrent protection</text>
<text x="25" y="113.3">Non-latch UVP and TSD protections</text>
<text x="111.1" y="109.1">components.</text>
<text x="20" y="117.6">•</text>
<text x="25" y="117.6">Fixed soft start: 1.0ms</text>
<text x="111.1" y="115.5">The TPS562201 operates in pulse skip mode, which</text>
<text x="111.1" y="119.7">maintains high efficiency during light load operation.</text>
<text x="20" y="121.8">•</text>
<text x="25" y="121.8">Create a custom design using the TPS56220x with</text>
<text x="111.1" y="123.9">The TPS562201 and TPS562208 are available in a</text>
<text x="25" y="126">the WEBENCH</text>
<text x="111.1" y="128.2">6-pin 1.6mm × 2.9 mm SOT (DDC) package and</text>
<text x="111.1" y="132.4">specified from a –40°C to 125°C junction temperature.</text>
<text x="20" y="139.6">•</text>
<text x="20" y="143.8">•</text>
<text x="137.6" y="138.7">Device Information</text>
<text x="20" y="148.1">•</text>
<text x="20" y="152.3">•</text>
<text x="20" y="156.5">•</text>
<text x="46.2" y="220.1">Simplified Schematic</text>
<text x="133.8" y="231.4">TPS562201 Efficiency</text>
</g>
<g font-size="3.5" fill="#00f">
<text x="51.8" y="126">Power Designer</text>
<text x="25" y="139.6">Digital TV power supply</text>
<text x="25" y="143.8">High definition Blu-ray</text>
<text x="63.1" y="143.8">disc players</text>
<text x="25" y="148.1">Networking home terminal</text>
<text x="25" y="152.3">Digital set-top box (STB)</text>
<text x="25" y="156.5">Surveillance</text>
</g>
<text font-size="3.2" fill="#00f" x="161.5" y="21.1">TPS562201, TPS562208</text>
<g font-size="2.8">
<text x="177.4" y="143.2">PACKAGE</text>
<text x="112.8" y="144.9">PART NUMBER</text>
<text x="137.8" y="144.9">MODE</text>
<text x="152.6" y="144.9">PACKAGE</text>
<text x="179.9" y="146.6">SIZE</text>
<text x="111.9" y="151.5">TPS562201</text>
<text x="135.9" y="151.5">ECO</text>
<text x="149.8" y="153.9">DDC (SOT, 6)</text>
<text x="173.5" y="153.9">1.6mm × 2.9mm</text>
<text x="111.9" y="156.4">TPS562208</text>
<text x="135.9" y="156.4">FCCM</text>
<text x="111.1" y="163.2">(1)</text>
<text x="111.1" y="166.6">(2)</text>
<text x="118.6" y="163.2">For more information, see Section 10.</text>
<text x="118.6" y="166.6">The package size (length × width) is a nominal value and</text>
<text x="118.6" y="170">includes pins, where applicable.</text>
<text x="27.9" y="265.5">An IMPORTANT NOTICE at the end of this data sheet addresses availability, warranty, changes, use in safety-critical applications,</text>
<text x="27.9" y="268.9">intellectual property matters and other important disclaimers. PRODUCTION DATA.</text>
</g>
<text font-size="2.6" x="37.9" y="61.7">™</text>
<g font-size="2.6" fill="#00f">
<text x="48.9" y="125.2">®</text>
<text x="59.5" y="143">™</text>
</g>
<text font-size="2.5" x="125.8" y="24.3">SLVSD91D – DECEMBER 2015 – REVISED SEPTEMBER 2024</text>
<g font-size="2.4">
<text x="115.9" y="174">100%</text>
<text x="117.2" y="178.6">90%</text>
<text x="117.2" y="183.3">80%</text>
<text x="117.2" y="188">70%</text>
<text x="117.2" y="197.3">50%</text>
<text x="117.2" y="192.6">60%</text>
<text x="113.7" y="201.6" transform="rotate(-90 113.7 201.6)">Efficiency</text>
<text x="117.2" y="201.9">40%</text>
<text x="117.2" y="206.6">30%</text>
<text x="172.4" y="209.5">V</text>
<text x="178.5" y="209.5">= 1.05 V</text>
<text x="117.2" y="215.9">10%</text>
<text x="117.2" y="211.2">20%</text>
<text x="172.4" y="212.3">V</text>
<text x="172.4" y="215.1">V</text>
<text x="178.5" y="212.3">= 1.8 V</text>
<text x="178.5" y="215.1">= 3.3 V</text>
<text x="120.7" y="220.6">0</text>
<text x="172.4" y="217.8">V</text>
<text x="178.5" y="217.8">= 5 V</text>
<text x="120.1" y="223.3">0.001</text>
<text x="138.5" y="223.3">0.01</text>
<text x="143.8" y="223.3">0.02</text>
<text x="150.8" y="223.3">0.05</text>
<text x="151.9" y="226.1">I</text>
<text x="156.6" y="226.1">(A)</text>
<text x="156.8" y="223.3">0.1</text>
<text x="162.2" y="223.3">0.2</text>
<text x="169.2" y="223.3">0.5</text>
<text x="175.6" y="223.3">1</text>
<text x="180.9" y="223.3">2</text>
<text x="184" y="223.3">3</text>
<text x="186.2" y="223.3">45</text>
</g>
<g font-size="2.1" fill="#00f">
<text x="166.5" y="143.9">(1)</text>
<text x="186.2" y="145.6">(2)</text>
</g>
<g font-size="2">
<text x="57.2" y="184.6">1</text>
<text x="61.3" y="180.5">TPS562201</text>
<text x="75" y="184.6">6</text>
<text x="57.2" y="191.3">2</text>
<text x="59.4" y="186.3">GND</text>
<text x="68.7" y="186.1">VBST</text>
<text x="74.9" y="190.9">5</text>
<text x="26.2" y="192.9">VOUT</text>
<text x="59.7" y="192.7">SW</text>
<text x="70.2" y="192.8">EN</text>
<text x="74.6" y="198">4</text>
<text x="88.1" y="192.9">EN</text>
<text x="30" y="198.9">COUT</text>
<text x="42.9" y="199.5">VIN</text>
<text x="57.2" y="198.2">3</text>
<text x="59.8" y="199.4">VIN</text>
<text x="69.4" y="199.7">VFB</text>
<text x="98.6" y="199.6">VOUT</text>
<text x="49.2" y="207.4">CIN</text>
</g>
<g font-size="1.8">
<text x="174" y="210">OUT</text>
<text x="174" y="212.7">OUT</text>
<text x="174" y="215.5">OUT</text>
<text x="174" y="218.2">OUT</text>
<text x="152.5" y="226.5">load</text>
</g>
<text font-size="1.8" fill="#a8a8a8" x="188" y="227.1">D021</text>
</svg>
